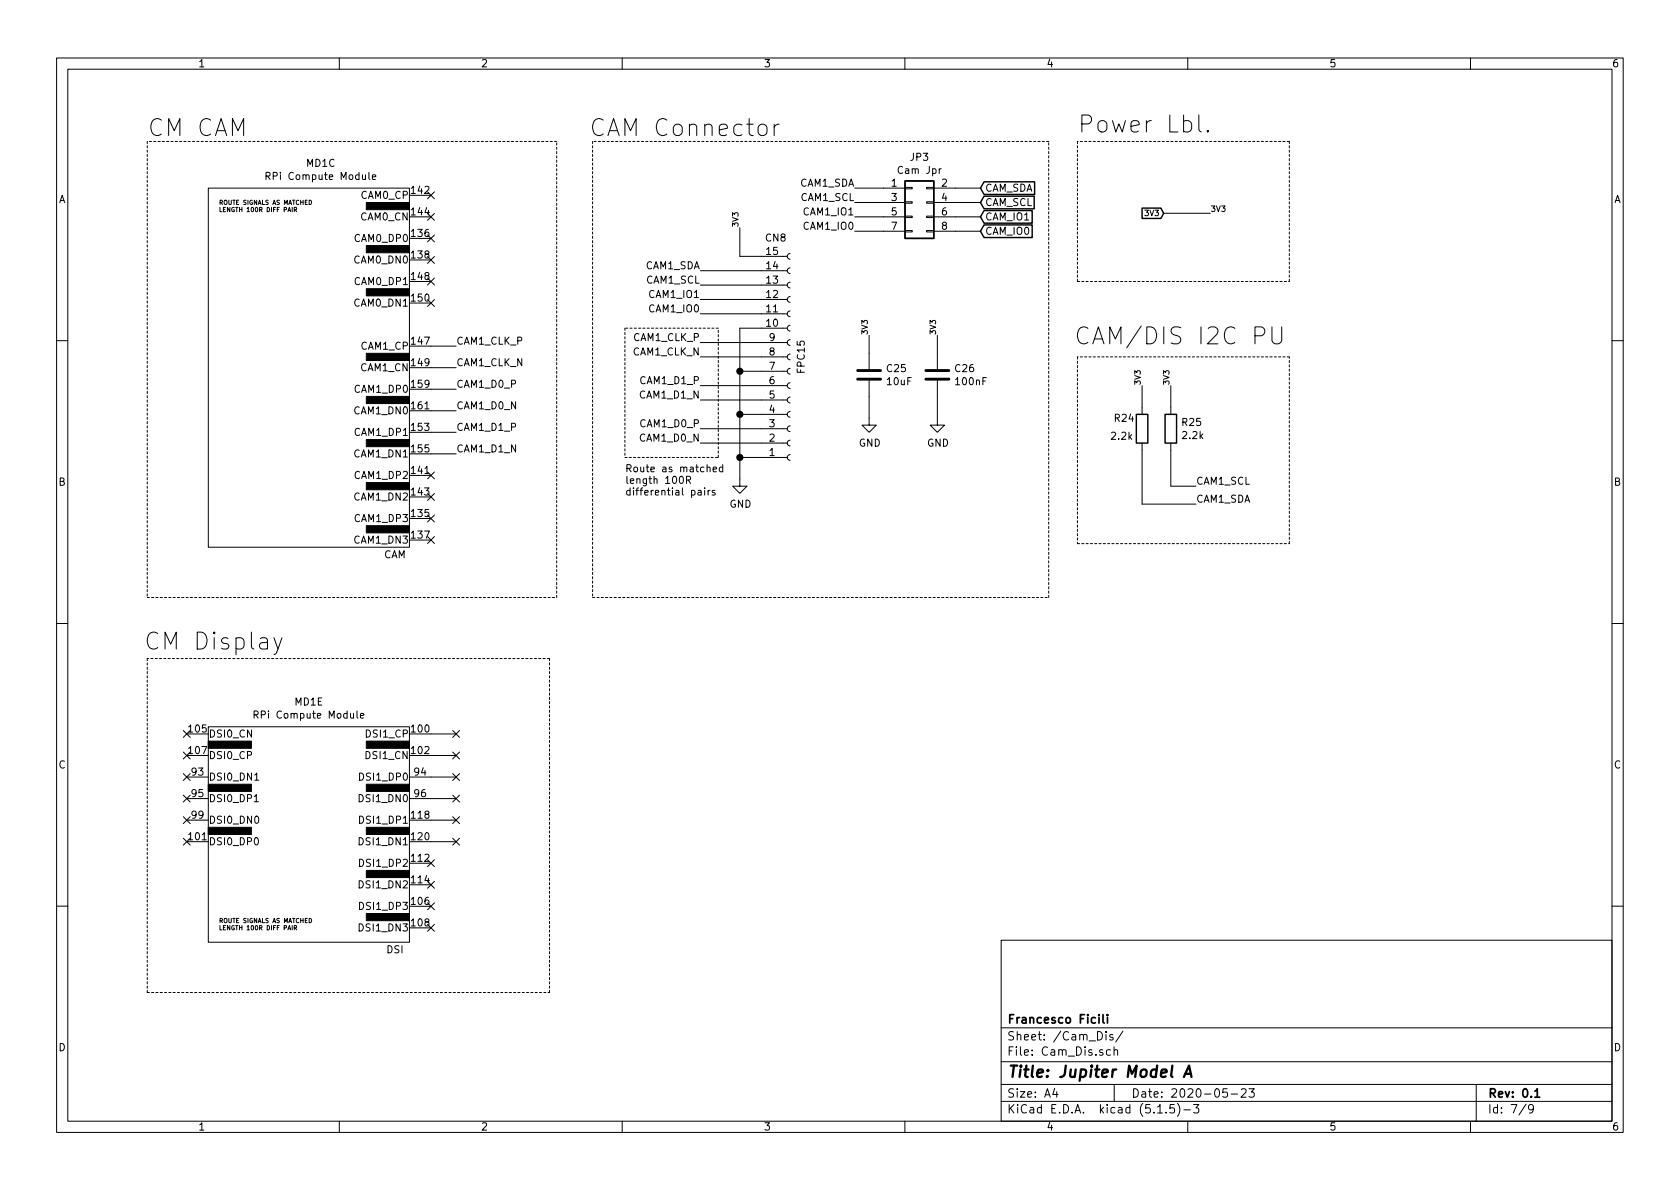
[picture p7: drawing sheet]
<svg xmlns="http://www.w3.org/2000/svg" width="297mm" height="210mm" viewBox="0 0 297 210" stroke-linecap="round" stroke-linejoin="round" font-family="sans-serif">
<g fill="none" stroke="#000" stroke-width=".18">
<path d="M10 10.3h277v189.9h-277zM12 12.2h273v186.1h-273zM60 10.3v1.9M110 10.3v1.9M160 10.3v1.9M210 10.3v1.9M260 10.3v1.9M36.8 33.3h35.6v63.5h-35.6zM38.9 36.7v.7h.3M47 31.1l.7-.1v-.4l-.2-.1h-.5v1.2M47.3 31.1l.5 .6M52 37.1l.4-.1v-.3h-.4v.7"/>
<path d="M52.2 37.1l.3 .3M65.2 30.5v1.1l.2 .1M65.8 31.3l.6-.1v-.2l-.4-.1-.2 .2 .1 .6h.5M72.4 38.3h3.8M72.4 34.5h3.8M75.6 33.9l1.2 1.2M75.6 37.7l1.2 1.3M76.8 33.9l-1.2 1.2M76.8 37.7l-1.2 1.3M134.2 22.2a.81 .81 0 0 1 .8-.2 .81 .81 0 0 1 .6 .5v.9a.81 .81 0 0 1-.8 .6 .81 .81 0 0 1-.8-.6v-.9zM136.9 22v2M137.7 22a.82 .82 0 0 0-.8 .5"/>
<path d="M151.1 33.3h8.9M151.1 35.8h8.9M151.1 38.3h8.9M160 38.2h1.3v.3h-1.3zM160 33.1h1.3v.3h-1.3zM160 35.7h1.3v.2h-1.3zM163.8 38.2h1.3v.3h-1.3zM163.8 33.1h1.3v.3h-1.3zM163.8 35.7h1.3v.2h-1.3zM165.1 33.3h8.3M165.1 35.8h8.3M165.1 38.3h8.3"/>
<path d="M166.4 29.8l-.2 .1-.1 .2M205.7 37.7h8.3M212 20.3v2.6l.1 .3 .3 .1M213.5 23.1l.2 .1-.2 .1-.1-.1 .1-.1v.2M72.4 53.6h3.8M72.4 42.2h3.8M72.4 46h3.8M72.4 49.8h3.8M75.6 41.5l1.2 1.3M75.6 45.4l1.2 1.2M75.6 49.2l1.2 1.2M75.6 53l1.2 1.2"/>
<path d="M76.8 41.5l-1.2 1.3M76.8 45.4l-1.2 1.2M76.8 49.2l-1.2 1.2M76.8 53l-1.2 1.2M123.8 47.9h15.4M123.8 50.4h15.4M123.8 53h15.4M123.8 55.5h15.4M130.8 40.3v5h8.4M139.2 58h-8.4v28h1.3l-1.3 1.2-1.3-1.2h1.3M139.7 44.8l-.3 .1-.2 .4 .1 .3 .4 .2M139.7 47.4l-.3 .1-.2 .3 .1 .4 .4 .2"/>
<path d="M139.7 49.9l-.3 .1-.2 .3 .1 .4 .4 .2M139.7 52.4l-.3 .1-.2 .4 .1 .4 .4 .2M139.7 55l-.3 .1-.2 .3 .1 .4 .4 .2M139.7 57.5l-.3 .1-.2 .4 .1 .3 .4 .2M151.1 40.9h8.9M153.7 59.3v6M160 40.8h1.3v.2h-1.3zM163.8 40.8h1.3v.2h-1.3zM165.1 40.9h8.3M165.7 59.3v6M221.9 59.4h1.1a.81 .81 0 0 0 .6-.8 .81 .81 0 0 0-.6-.8h-1.1v3M224.9 57.8v2.4l.3 .4a.96 .96 0 0 0 1.3-.1l.1-.3v-2.4"/>
<path d="M10 60.2h2M72.4 72.6h8.2M72.4 76.4h8.2M72.4 61.2h8.2M72.4 65h8.2M72.4 68.8h8.2M123.8 60.6h15.4M123.8 63.1h15.4M123.8 68.2h15.4M123.8 70.7h15.4M123.8 75.8h15.4M123.8 78.4h15.4"/>
<path d="M130.8 65.7h8.4M130.8 73.3h8.4M139.7 60.1l-.3 .1-.2 .3 .1 .4 .4 .2M139.7 62.6l-.3 .1-.2 .3 .1 .4 .4 .2M139.7 65.1l-.3 .1-.2 .4 .1 .4 .4 .2M139.7 67.7l-.3 .1-.2 .3 .1 .4 .4 .2M139.7 70.2l-.3 .1-.2 .4 .1 .3 .4 .2M139.7 72.8l-.3 .1-.2 .3 .1 .4 .4 .2M139.7 75.3l-.3 .1-.2 .3 .1 .4 .4 .2M139.7 77.8l-.3 .1-.2 .4 .1 .4 .4 .2M153.7 67.3v7.9h1.2l-1.2 1.2-1.3-1.2h1.3M165.7 67.3v7.9h1.3l-1.3 1.2-1.2-1.2h1.2"/>
<path d="M201.9 68.2v5.1M201.9 78.4v10.7h9.6M207 68.2v5.1M207 78.4v7.6h4.5M285 60.2h2M72.4 84.1h3.8M72.4 87.9h3.8M72.4 91.7h3.8M72.4 80.3h8.2M72.4 95.5h3.8M75.6 94.9l1.2 1.2M75.6 91.1l1.2 1.2"/>
<path d="M75.6 87.3l1.2 1.2M75.6 83.5l1.2 1.2M76.8 94.9l-1.2 1.2M76.8 91.1l-1.2 1.2M76.8 87.3l-1.2 1.2M76.8 83.5l-1.2 1.2M120.2 84.3l.2-.1a.69 .69 0 0 1 .4 .7 .69 .69 0 0 1-.4 .6l-.2-.1-.1-.4zM121.4 84.9l.6-.1v-.5l-.1-.1h-.5v1.3M121.7 84.9l.4 .6M123.4 86.8h.5l.1 .7M124 87l-.5 .1-.1 .1 .1 .3h.5M124.6 86.3v.1"/>
<path d="M124.6 86.7v.8M125 82.7l.2-.1h.3l.1 .8M125.2 86.7v.8M125.6 86.7l-.3 .1-.1 .1M126.1 83l.6-.1-.1-.3h-.3l-.2 .2 .1 .6h.4M126.4 86.8l-.3-.1-.2 .2 .1 .2 .4 .1v.3h-.5M127.8 82.6h-.4l-.2 .2 .1 .6h.5M127.8 82.2v1.2M130.8 80.9h8.4M139.7 80.4l-.3 .1-.2 .3 .1 .4 .4 .2M10 110.3h2M48.4 112.8l.7 2"/>
<path d="M49.9 112.8l-1 2.7-.5 .3M285 110.3h2M32.4 129.2l1.2 1.2M32.4 133l1.2 1.2M32.4 136.8l1.2 1.2M33 137.4h3.8M33 129.8h3.8M33 133.6h3.8M33.6 129.2l-1.2 1.2M33.6 133l-1.2 1.2M33.6 136.8l-1.2 1.2M36.8 128.5h35.6v38.1h-35.6z"/>
<path d="M44.9 126.4l.7-.1v-.4l-.2-.2h-.5v1.3M45 138h.7M45.2 126.4l.4 .6M63.1 125.7v1.1l.2 .2M63.7 126.6l.6-.1v-.3h-.4l-.2 .1 .1 .6h.5M72.4 137.4h8.2M72.4 129.8h8.2M72.4 133.6h8.2M80 133l1.3 1.2M80 136.8l1.3 1.2M80 129.2l1.3 1.2M81.3 133l-1.3 1.2"/>
<path d="M81.3 136.8l-1.3 1.2M81.3 129.2l-1.3 1.2M32.4 144.4l1.2 1.2M32.4 148.2l1.2 1.2M32.4 140.6l1.2 1.2M33 141.2h3.8M33 145h3.8M33 148.8h3.8M33.6 144.4l-1.2 1.2M33.6 148.2l-1.2 1.2M33.6 140.6l-1.2 1.2M45 141.8h.7"/>
<path d="M72.4 141.2h8.2M72.4 145h8.2M72.4 148.8h8.2M72.4 152.6h3.8M72.4 156.5h3.8M75.6 159.7l1.2 1.2M75.6 155.8l1.2 1.3M75.6 152l1.2 1.3M76.8 159.7l-1.2 1.2M76.8 155.8l-1.2 1.3M76.8 152l-1.2 1.3M80 148.2l1.3 1.2"/>
<path d="M80 144.4l1.3 1.2M80 140.6l1.3 1.2M81.3 148.2l-1.3 1.2M81.3 144.4l-1.3 1.2M81.3 140.6l-1.3 1.2M10 160.2h2M38.9 163.7v.7h.3M52 164.1l.4-.1v-.3h-.4v.7M52.2 164.1l.3 .3M72.4 160.3h3.8M72.4 164.1h3.8M75.6 163.5l1.2 1.2"/>
<path d="M76.8 163.5l-1.2 1.2M177 166.3h108v32h-108zM285 160.2h2M60 198.3v1.9M110 198.3v1.9M160 198.3v1.9M177 194.8h108M177 191.8h108M177 187.8h108M177 181.8h108M186.5 192.5l-.4 1h1M186.8 193v1"/>
<path d="M195.6 182.4v.2M195.6 182.9v1M196.3 185.7l-.4-.1-.3 .3 .1 .6 .2 .1 .4-.1M196.8 183a.37 .37 0 0 0-.6 .1l.1 .3 .5 .1v.1l-.2 .3-.4-.1M197 185.7l.2-.1 .4 .1v.9M197 185.1v1.5M197 191.8v3M198.6 182.3l-1.3 2M204.7 196.8h.8M206.2 196.7v.1M207.6 195.3h-.7l-.1 .7 .2-.1 .5 .1 .2 .2-.1 .5-.2 .1-.6-.1M208.2 195.1a1.71 1.71 0 0 1 0 2.3"/>
<path d="M209.3 196.3h1.2M210 198.3v1.9M211 195.3h1l-.5 .6 .4 .1v.7l-.2 .1-.7-.1M217 192.5h-.7l-.1 .7 .2-.1 .5 .1 .1 .2v.5l-.2 .1-.6-.1M217.7 193.5h1.1M219.5 192.7l.2-.2h.3l.3 .2v.3v.2l-.9 .8h.9M220.8 192.5h1l-.5 .6 .4 .1v.7l-.2 .1-.7-.1M260 198.3v1.9M261 191.8v6.5M269.8 195.2l-1.2 2M271.1 196l-.3 .3-.4-.1-.1-.2v-.4l.1-.2 .4-.1 .2 .2a1.19 1.19 0 0 1-.2 1.2l-.4 .1"/>
</g>
<path d="M194.3 179.4v.2M195 179.4v1.3l.2 .2M195.8 179.4v.2M195.8 179.9v1M271.4 193l.4-.5v1.5M271.4 194h.8" fill="none" stroke="#000" stroke-width=".3"/>
<path d="M209.3 190.4l.9-2 .5 2M209.6 189.9h.9" fill="none" stroke="#000" stroke-width=".41"/>
<g fill="#000" stroke="#000" stroke-width=".18">
<path d="M64.8 35.8h7.6v1.3h-7.6zM64.8 51h7.6v1.3h-7.6zM64.8 43.4h7.6v1.3h-7.6zM64.8 77.7h7.6v1.3h-7.6zM64.8 70.1h7.6v1.3h-7.6zM64.8 62.5h7.6v1.2h-7.6zM64.8 93h7.6v1.2h-7.6zM64.8 85.3h7.6v1.3h-7.6zM36.8 138.7h7.6v1.2h-7.6zM36.8 131.1h7.6v1.2h-7.6zM64.8 138.7h7.6v1.2h-7.6zM64.8 131.1h7.6v1.2h-7.6z"/>
<path d="M36.8 146.3h7.6v1.3h-7.6zM64.8 153.9h7.6v1.3h-7.6zM64.8 146.3h7.6v1.3h-7.6zM64.8 161.5h7.6v1.3h-7.6z"/>
</g>
<path d="M160 32h5.1v10.2h-5.1zM174 37.2h8.5v2.3h-8.5l-.6-1.2zM174 34.7h8.9v2.2h-8.9l-.6-1.1zM174 32.2h8.9v2.2h-8.9l-.6-1.1zM174 39.8h8.5v2.2h-8.5l-.6-1.1zM201.9 36.8h3.4l.4 .9-.4 .9h-3.4zM200.9 73.3h2v5.1h-2zM206 73.3h2v5.1h-2z" fill="none" stroke="#000" stroke-width=".25"/>
<path d="M151.6 67.1h4.1M151.6 65.5h4.1M163.7 67.1h4.1M163.7 65.5h4.1" fill="none" stroke="#000" stroke-width=".51"/>
<g fill="none" stroke="#000" stroke-width=".18" stroke-dasharray=".4 .4">
<path d="M26 25v80.7M98.4 25h-72.4M104.8 25v80.7M185.4 25h-80.6M190.5 25v24.8M228 25h-37.5M110.5 58v22.9M127 58h-16.5M190.5 49.8h37.5M228 49.8v-24.8M190.5 63.1v33M228 63.1h-37.5"/>
<path d="M110.5 80.9h16.5M127 80.9v-22.9M190.5 96.1h37.5M228 96.1v-33M26 116.5v59M26 105.7h72.4M97.2 116.5h-71.2M98.4 105.7v-80.7M104.8 105.7h80.6M185.4 105.7v-80.7M26 175.5h71.2M97.2 175.5v-59"/>
</g>
<g fill="#000" stroke="#000" stroke-width=".25">
<circle cx="130.8" cy="65.7" r=".51"/>
<circle cx="130.8" cy="73.3" r=".51"/>
<circle cx="130.8" cy="80.9" r=".51"/>
</g>
<g font-size="4.2">
<text x="190.5" y="23.5">Power Lbl.</text>
<text x="26" y="24.1">CM CAM</text>
<text x="104.1" y="24.1">CAM Connector</text>
<text x="189.9" y="61">CAM/DIS I2C PU</text>
<text x="25.4" y="114.9">CM Display</text>
</g>
<text font-size="2.8" x="178" y="190.5">Title: Jupiter Model A</text>
<g font-size="2.1">
<text x="178" y="184">Sheet: /Cam_Dis/</text>
<text x="178" y="181">Francesco Ficili</text>
<text x="178" y="186.7">File: Cam_Dis.sch</text>
<text x="178" y="196.9">KiCad E.D.A. kicad (5.1.5)-3</text>
<text x="178" y="194.1">Size: A4</text>
<text x="200" y="194.1">Date: 2020-05-23</text>
<text x="263" y="194.1">Rev: 0.1</text>
<text x="263" y="196.9">Id: 7/9</text>
</g>
<g font-size="1.8">
<text x="35" y="11.9">1</text>
<text x="85" y="11.9">2</text>
<text x="135" y="11.9">3</text>
<text x="185" y="11.9">4</text>
<text x="235" y="11.9">5</text>
<text x="285" y="11.9">6</text>
<text x="54.2" y="29.5">MD1C</text>
<text x="161" y="28.4">JP3</text>
<text x="10.4" y="35.9">A</text>
<text x="47.8" y="31.8">RPi Compute Module</text>
<text x="63.9" y="35.2">CAM0_CP</text>
<text x="72.8" y="34.3">142</text>
<text x="141.4" y="33">CAM1_SDA</text>
<text x="141.6" y="35.6">CAM1_SCL</text>
<text x="157.6" y="33">1</text>
<text x="157.6" y="35.6">3</text>
<text x="159" y="30.8">Cam Jpr</text>
<text x="166.5" y="33">2</text>
<text x="166.5" y="35.6">4</text>
<text x="174.1" y="33.9">CAM_SDA</text>
<text x="285.4" y="35.9">A</text>
<text x="63.8" y="39">CAM0_CN</text>
<text x="72.8" y="38.1">144</text>
<text x="72.8" y="41.9">136</text>
<text x="142.3" y="40.6">CAM1_IO0</text>
<text x="142.3" y="38.1">CAM1_IO1</text>
<text x="157.6" y="38.1">5</text>
<text x="157.6" y="40.6">7</text>
<text x="166.5" y="38.1">6</text>
<text x="166.5" y="40.6">8</text>
<text x="174.1" y="39">CAM_IO1</text>
<text x="174.1" y="36.4">CAM_SCL</text>
<text x="174.1" y="41.5">CAM_IO0</text>
<text x="62.8" y="46.6">CAM0_DN0</text>
<text x="62.9" y="42.8">CAM0_DP0</text>
<text x="72.8" y="45.7">138</text>
<text x="114.1" y="47.6">CAM1_SDA</text>
<text x="135.4" y="42.7">CN8</text>
<text x="135.6" y="47.6">14</text>
<text x="135.6" y="45.1">15</text>
<text x="62.9" y="50.4">CAM0_DP1</text>
<text x="72.8" y="53.3">150</text>
<text x="72.8" y="49.5">148</text>
<text x="114.3" y="50.2">CAM1_SCL</text>
<text x="115" y="52.7">CAM1_IO1</text>
<text x="135.6" y="52.7">12</text>
<text x="135.6" y="50.2">13</text>
<text x="62.8" y="54.2">CAM0_DN1</text>
<text x="115" y="55.2">CAM1_IO0</text>
<text x="135.6" y="57.8">10</text>
<text x="135.6" y="55.2">11</text>
<text x="63.8" y="65.7">CAM1_CN</text>
<text x="63.9" y="61.8">CAM1_CP</text>
<text x="72.8" y="61">147</text>
<text x="72.8" y="64.8">149</text>
<text x="80.6" y="61">CAM1_CLK_P</text>
<text x="80.6" y="64.8">CAM1_CLK_N</text>
<text x="111.9" y="62.9">CAM1_CLK_N</text>
<text x="112" y="60.3">CAM1_CLK_P</text>
<text x="136" y="65.4">7</text>
<text x="136" y="62.9">8</text>
<text x="136" y="60.3">9</text>
<text x="142.3" y="65.9" transform="rotate(-90 142.3 65.9)">FPC15</text>
<text x="156.9" y="65.8">C25</text>
<text x="168.9" y="65.8">C26</text>
<text x="62.9" y="69.5">CAM1_DP0</text>
<text x="72.8" y="68.6">159</text>
<text x="80.6" y="68.6">CAM1_D0_P</text>
<text x="113.3" y="70.5">CAM1_D1_N</text>
<text x="113.4" y="67.9">CAM1_D1_P</text>
<text x="136" y="70.5">5</text>
<text x="136" y="67.9">6</text>
<text x="156.9" y="68.1">10uF</text>
<text x="169.1" y="68.1">100nF</text>
<text x="62.8" y="73.3">CAM1_DN0</text>
<text x="62.9" y="77.1">CAM1_DP1</text>
<text x="72.8" y="72.4">161</text>
<text x="72.8" y="76.2">153</text>
<text x="80.6" y="76.2">CAM1_D1_P</text>
<text x="80.6" y="72.4">CAM1_D0_N</text>
<text x="113.4" y="75.6">CAM1_D0_P</text>
<text x="136" y="75.6">3</text>
<text x="136" y="73">4</text>
<text x="196.6" y="77.8">2.2k</text>
<text x="197.1" y="74.6">R24</text>
<text x="209.1" y="75.3">R25</text>
<text x="209.2" y="77.6">2.2k</text>
<text x="62.8" y="80.9">CAM1_DN1</text>
<text x="72.8" y="83.8">141</text>
<text x="72.8" y="80">155</text>
<text x="80.6" y="80">CAM1_D1_N</text>
<text x="110.5" y="83.5">Route as matched</text>
<text x="113.3" y="78.1">CAM1_D0_N</text>
<text x="136" y="80.6">1</text>
<text x="136" y="78.1">2</text>
<text x="151.8" y="79">GND</text>
<text x="163.9" y="79">GND</text>
<text x="10.4" y="85.9">B</text>
<text x="62.8" y="88.5">CAM1_DN2</text>
<text x="62.9" y="84.7">CAM1_DP2</text>
<text x="72.8" y="87.6">143</text>
<text x="110.5" y="85.6">length 100R</text>
<text x="110.5" y="87.6">differential pairs</text>
<text x="129" y="89.8">GND</text>
<text x="211.5" y="88.9">CAM1_SDA</text>
<text x="211.5" y="85.7">CAM1_SCL</text>
<text x="285.4" y="85.9">B</text>
<text x="62.9" y="92.3">CAM1_DP3</text>
<text x="72.8" y="91.4">135</text>
<text x="72.8" y="95.2">137</text>
<text x="62.8" y="96.1">CAM1_DN3</text>
<text x="67.8" y="98.7">CAM</text>
<text x="52.2" y="124.8">MD1E</text>
<text x="33.5" y="129.5">105</text>
<text x="36.9" y="130.4">DSI0_CN</text>
<text x="45.7" y="127.1">RPi Compute Module</text>
<text x="65" y="130.4">DSI1_CP</text>
<text x="72.8" y="129.5">100</text>
<text x="10.4" y="135.9">C</text>
<text x="33.5" y="133.3">107</text>
<text x="34" y="137.2">93</text>
<text x="36.9" y="134.2">DSI0_CP</text>
<text x="64.9" y="134.2">DSI1_CN</text>
<text x="72.8" y="133.3">102</text>
<text x="73.3" y="137.2">94</text>
<text x="285.4" y="135.9">C</text>
<text x="34" y="141">95</text>
<text x="36.9" y="138">DSI0_DN1</text>
<text x="36.9" y="141.9">DSI0_DP1</text>
<text x="63.9" y="141.9">DSI1_DN0</text>
<text x="64" y="138">DSI1_DP0</text>
<text x="73.3" y="141">96</text>
<text x="33.5" y="148.6">101</text>
<text x="34" y="144.8">99</text>
<text x="36.9" y="145.7">DSI0_DN0</text>
<text x="36.9" y="149.5">DSI0_DP0</text>
<text x="63.9" y="149.5">DSI1_DN1</text>
<text x="64" y="145.7">DSI1_DP1</text>
<text x="72.8" y="148.6">120</text>
<text x="72.8" y="144.8">118</text>
<text x="64" y="153.3">DSI1_DP2</text>
<text x="72.8" y="152.4">112</text>
<text x="63.9" y="157.1">DSI1_DN2</text>
<text x="64" y="160.9">DSI1_DP3</text>
<text x="72.8" y="156.2">114</text>
<text x="72.8" y="160">106</text>
<text x="63.9" y="164.7">DSI1_DN3</text>
<text x="72.8" y="163.8">108</text>
<text x="68.4" y="168.6">DSI</text>
<text x="10.4" y="185.9">D</text>
<text x="285.4" y="185.9">D</text>
<text x="35" y="199.9">1</text>
<text x="85" y="199.9">2</text>
<text x="135" y="199.9">3</text>
<text x="185" y="199.9">4</text>
<text x="235" y="199.9">5</text>
<text x="285" y="199.9">6</text>
</g>
<g font-size="1.4">
<text x="130.6" y="40.3" transform="rotate(-90 130.6 40.3)">3V3</text>
<text x="202.6" y="38.2">3V3</text>
<text x="214" y="37.5">3V3</text>
<text x="153.4" y="59.3" transform="rotate(-90 153.4 59.3)">3V3</text>
<text x="165.5" y="59.3" transform="rotate(-90 165.5 59.3)">3V3</text>
<text x="201.7" y="68.2" transform="rotate(-90 201.7 68.2)">3V3</text>
<text x="206.8" y="68.2" transform="rotate(-90 206.8 68.2)">3V3</text>
</g>
<g font-size="1.1">
<text x="38.9" y="36.2">ROUTE SIGNALS AS MATCHED</text>
<text x="39.3" y="37.5">LENGTH 100R DIFF PAIR</text>
<text x="38.9" y="163.2">ROUTE SIGNALS AS MATCHED</text>
<text x="39.3" y="164.5">LENGTH 100R DIFF PAIR</text>
</g>
</svg>
